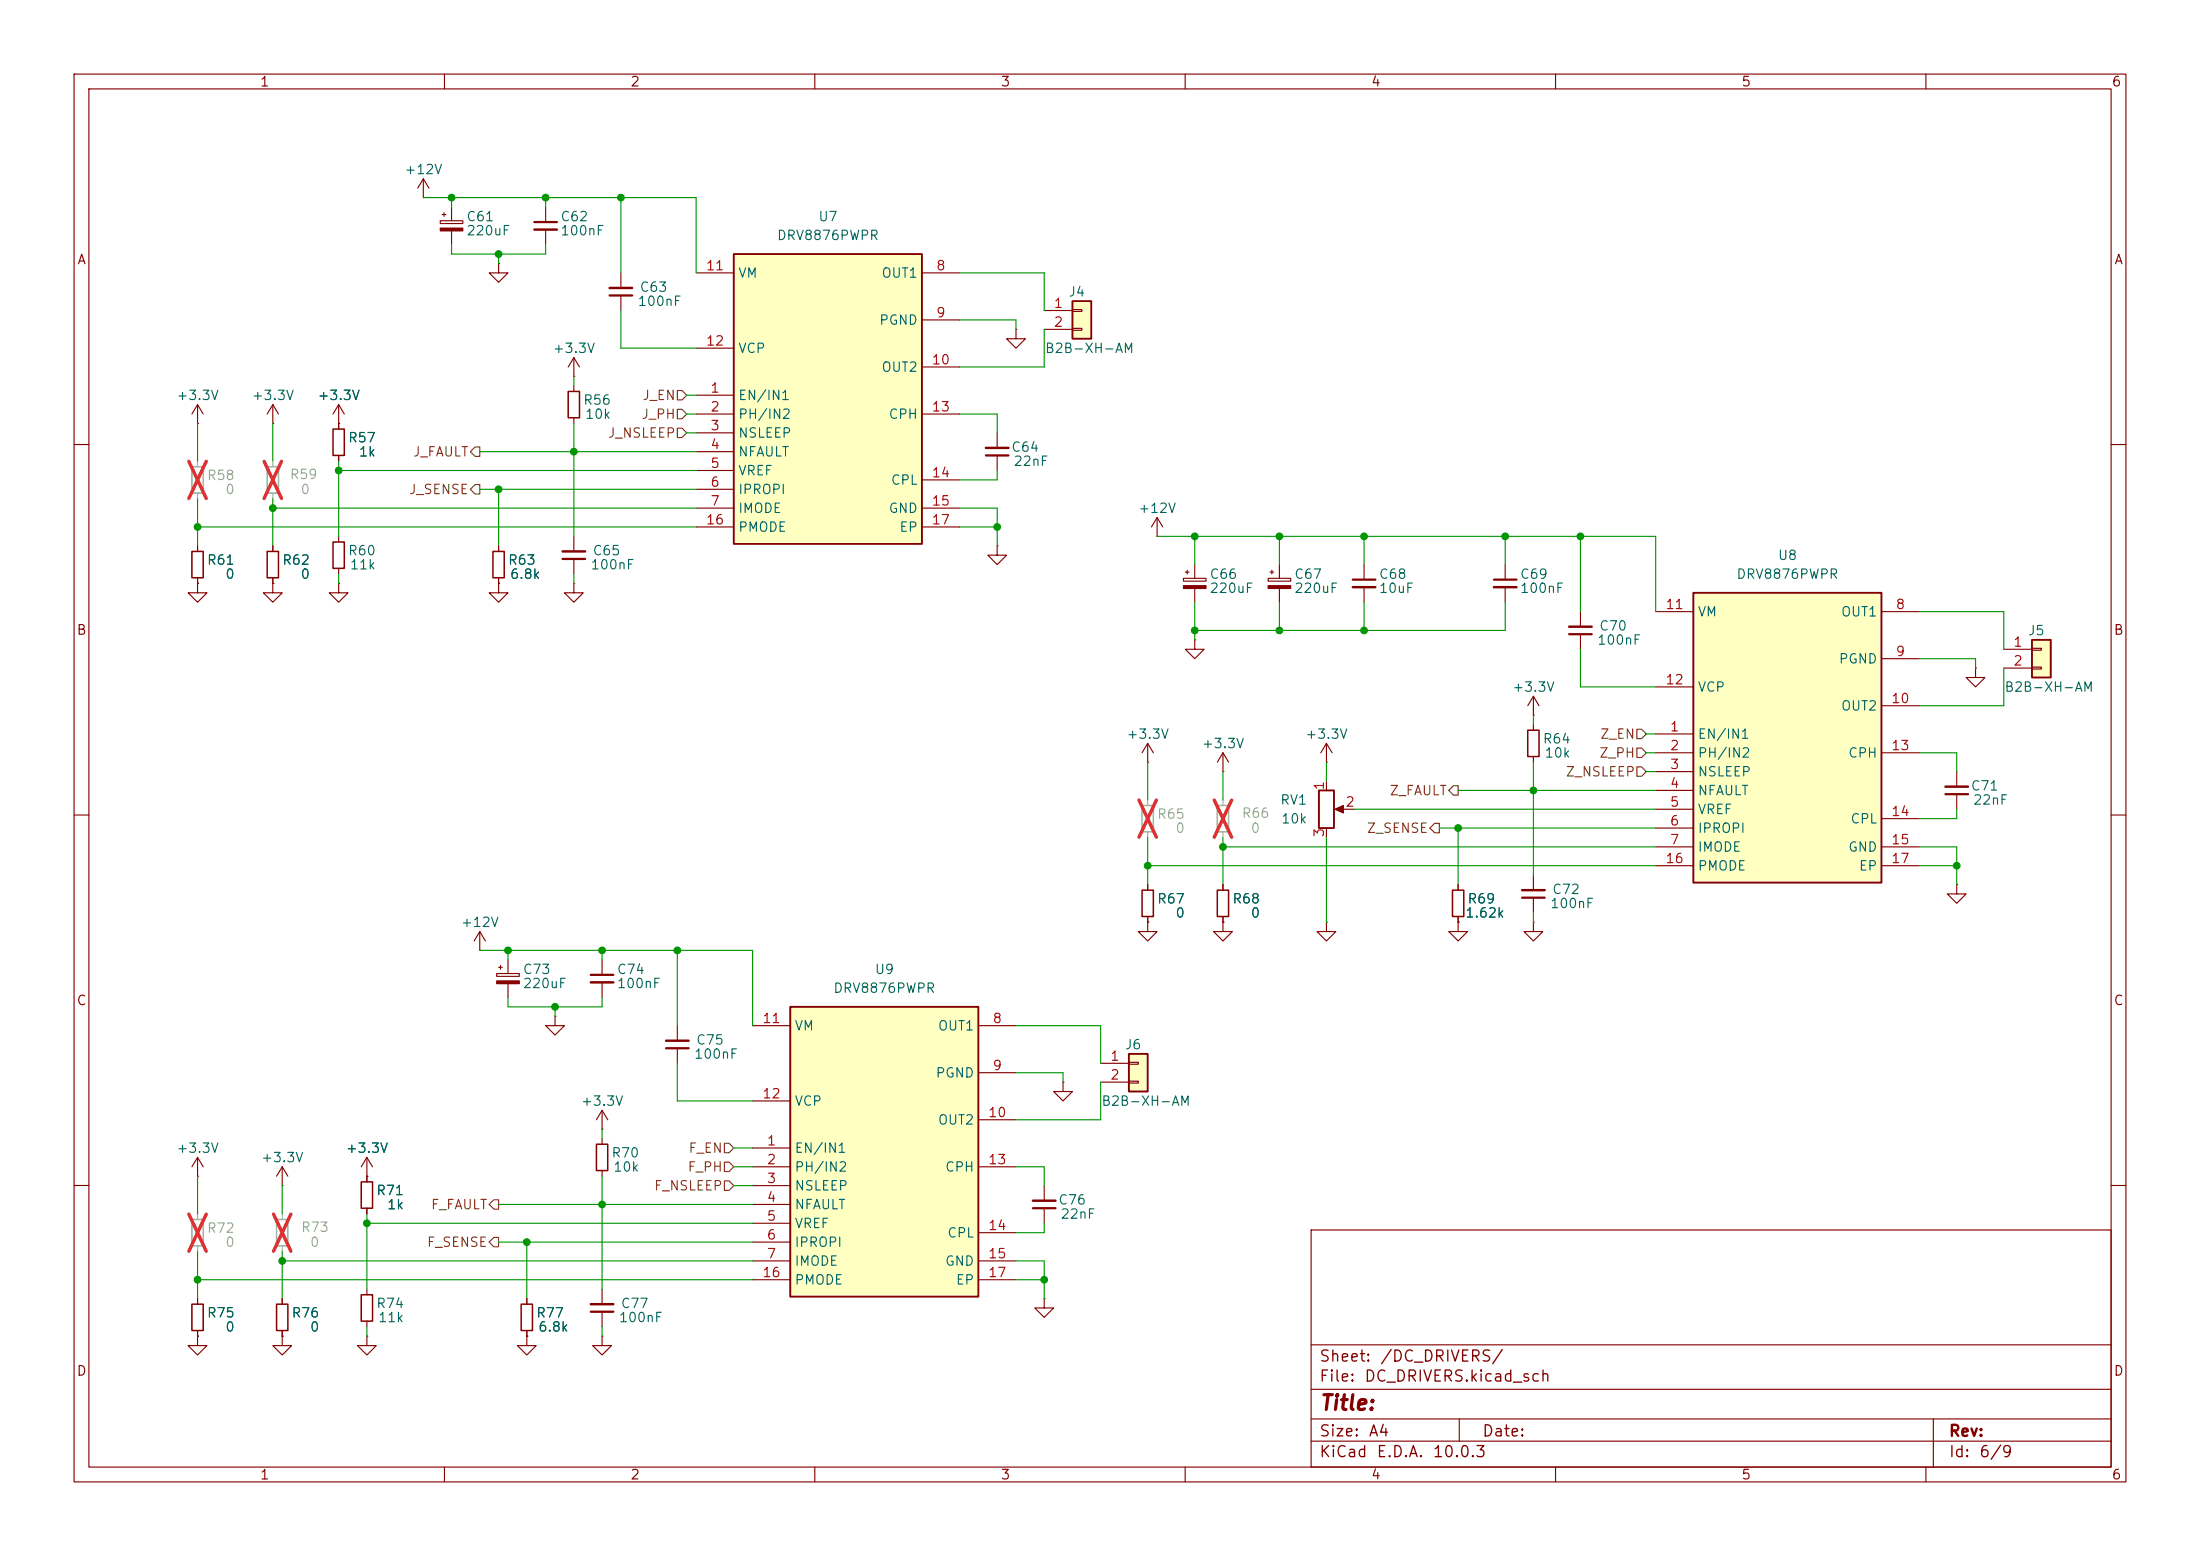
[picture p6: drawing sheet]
<svg xmlns="http://www.w3.org/2000/svg" width="297mm" height="210mm" viewBox="0 0 297 210" stroke-linecap="round" stroke-linejoin="round" font-family="sans-serif">
<g fill="none" stroke="#840000" stroke-width=".15">
<path d="M10 10h277v190h-277zM12 12h273v186h-273zM60 10v2M110 10v2M160 10v2M210 10v2M260 10v2M59.4 29.8h3.1v.4h-3.1zM59.7 29h.5M59.9 28.7v.5M61 27.9v1.9M61 31.2v1.8"/>
<path d="M67.3 35.6v1.2h1.3l-1.3 1.3-1.3-1.3h1.3M67.3 35.6h.1M73.7 27.9v2.1M73.7 31v2M45.7 57.2h.1M45.7 54.6l-.7 1.3M45.7 54.6l.8 1.3M45.7 54.6v2.6M77.5 50.8h.1M77.5 48.3v2.5M77.5 52.1v.7M77.5 56.4v.8"/>
<path d="M77.5 48.3l-.8 1.2M77.5 48.3l.7 1.2M10 60h2M45.7 72.4v.8M45.7 76.7v.8M77.5 78.7v1.3h1.2l-1.2 1.3-1.3-1.3h1.3M77.5 78.7h.1M77.5 72.4v2M77.5 75.4v2.1M285 60h2M10 110h2M154.9 119.4v.7"/>
<path d="M179.1 102.9h.1M179.1 100.3l-.8 1.3M179.1 100.3l.7 1.3M179.1 100.3v2.6M285 110h2M154.9 124.5v1.2h1.3l-1.3 1.3-1.2-1.3h1.2M154.9 124.5h.1M154.9 123.7v.8M26.7 158.8h.1M26.7 156.2l-.8 1.3M26.7 156.2l.7 1.3M26.7 156.2v2.6"/>
<path d="M143.5 146.1v1.2h1.3l-1.3 1.3-1.3-1.3h1.3M143.5 146.1h.1M10 160h2M26.7 175.3v.7M26.7 179.6v.7M38.1 175.3v.7M38.1 179.6v.7M141 160v2.1M141 163.1v2M177 166h108v32h-108zM285 160h2M26.7 180.3v1.3h1.2l-1.2 1.3-1.3-1.3h1.3"/>
<path d="M26.7 180.3h.1M38.1 180.3v1.3h1.3l-1.3 1.3-1.3-1.3h1.3M38.1 180.3h.1M60 198v2M110 198v2M160 198v2M177 194.5h108M177 191.5h108M177 187.5h108M177 181.5h108M197 191.5v3M210 198v2"/>
<path d="M260 198v2M261 191.5v6.5"/>
</g>
<path d="M36.1 63h1.5v3.5h-1.5zM25.9 164.6h1.5v3.5h-1.5z" fill="none" stroke="#a1a1a1" stroke-width=".2"/>
<path d="M36.8 62.2v.8M36.8 66.5v.8M26.7 163.8v.8M26.7 168.1v.8" fill="none" stroke="#a1a1a1" stroke-width=".15"/>
<path d="M35.7 62.3l2.3 5M38 62.3l-2.3 5M25.5 163.9l2.3 5M27.8 163.9l-2.3 5" fill="none" stroke="#e12e31" stroke-width=".46"/>
<path d="M72.1 30h3.1M75.9 75.4h3.1M139.4 163.1h3.1" fill="none" stroke="#840000" stroke-width=".3"/>
<path d="M72.1 31h3.1M75.9 74.4h3.1M139.4 162.1h3.1" fill="none" stroke="#840000" stroke-width=".33"/>
<path d="M59.4 30.8h3.1v.4h-3.1z" fill="#840000" stroke="#840000" stroke-width=".15"/>
<path d="M76.7 52.8h1.5v3.6h-1.5zM45 73.2h1.5v3.5h-1.5zM154.2 120.1h1.5v3.6h-1.5zM25.9 176h1.5v3.6h-1.5zM37.3 176h1.6v3.6h-1.6z" fill="none" stroke="#840000" stroke-width=".2"/>
<path d="M152.4 142.2h2.5v5.1h-2.5z" fill="#ffffc2"/>
<path d="M152.4 142.2h2.5v5.1h-2.5z" fill="none" stroke="#840000" stroke-width=".25"/>
<g fill="none" stroke="#840000" stroke-width=".15">
<path d="M57.1 26.7h.1M57.1 24.1l-.7 1.3M57.1 24.1l.8 1.3M57.1 24.1v2.6M83.8 36.8v2.1M83.8 39.9v2M137.2 44.5v1.2h1.2l-1.2 1.3-1.3-1.3h1.3M137.2 44.5h.1M45.7 78.7v1.3h1.3l-1.3 1.3-1.3-1.3h1.3M45.7 78.7h.1M67.3 78.7v1.3h1.3l-1.3 1.3-1.3-1.3h1.3M67.3 78.7h.1"/>
<path d="M67.3 73.7v.7M67.3 78v.7M165.1 119.4v.7M165.1 123.7v.8M179.1 124.5v1.2h1.2l-1.2 1.3-1.3-1.3h1.3M179.1 124.5h.1M38.1 157.5l-.8 1.3M38.1 157.5l.8 1.3M38.1 157.5v2.5M49.5 158.8h.1M49.5 156.2v3.3M49.5 156.2l-.7 1.3"/>
<path d="M49.5 156.2l.8 1.3M148.6 143.5h3.8M148.6 146.1h3.8M152.4 143.4h1.3v.2h-1.3zM152.4 145.9h1.3v.3h-1.3zM38.1 160h.1M49.5 163.1v.7M71.1 180.3v1.3h1.3l-1.3 1.3-1.3-1.3h1.3M71.1 180.3h.1"/>
</g>
<path d="M66.5 74.4h1.6v3.6h-1.6zM164.3 120.1h1.6v3.6h-1.6zM48.8 159.5h1.5v3.6h-1.5z" fill="none" stroke="#840000" stroke-width=".2"/>
<path d="M82.3 39.9h3" fill="none" stroke="#840000" stroke-width=".3"/>
<path d="M82.3 38.9h3" fill="none" stroke="#840000" stroke-width=".33"/>
<path d="M37.3 164.6h1.6v3.5h-1.6z" fill="none" stroke="#a1a1a1" stroke-width=".2"/>
<path d="M38.1 163.8v.8M38.1 168.1v.8" fill="none" stroke="#a1a1a1" stroke-width=".15"/>
<path d="M36.9 163.9l2.4 5M39.3 163.9l-2.4 5" fill="none" stroke="#e12e31" stroke-width=".46"/>
<path d="M144.8 40.6h2.5v5.1h-2.5z" fill="#ffffc2"/>
<path d="M144.8 40.6h2.5v5.1h-2.5z" fill="none" stroke="#840000" stroke-width=".25"/>
<path d="M141 41.9h3.8M141 44.5h3.8M144.8 41.8h1.2v.2h-1.2zM144.8 44.3h1.2v.3h-1.2zM26.7 73.7v.7M26.7 78v.7M71.1 175.3v.7M71.1 179.6v.7M81.3 174v2M81.3 177v2.1M81.3 180.3v1.3h1.2l-1.2 1.3-1.3-1.3h1.3M81.3 180.3h.1" fill="none" stroke="#840000" stroke-width=".15"/>
<path d="M79.8 177h3" fill="none" stroke="#840000" stroke-width=".3"/>
<path d="M79.8 176h3" fill="none" stroke="#840000" stroke-width=".33"/>
<path d="M25.9 74.4h1.5v3.6h-1.5zM70.4 176h1.5v3.6h-1.5z" fill="none" stroke="#840000" stroke-width=".2"/>
<path d="M99.1 34.3h25.4v39.1h-25.4z" fill="#ffffc2"/>
<path d="M99.1 34.3h25.4v39.1h-25.4z" fill="none" stroke="#840000" stroke-width=".25"/>
<g fill="none" stroke="#840000" stroke-width=".15">
<path d="M94 36.8h5.1M124.5 36.8h5M94 53.3h5.1M94 55.9h5.1M94 58.4h5.1M94 47h5.1M124.5 55.9h5M124.5 43.2h5M124.5 49.5h5M26.7 78.7v1.3h1.2l-1.2 1.3-1.3-1.3h1.3M26.7 78.7h.1M36.8 78.7v1.3h1.3l-1.3 1.3-1.2-1.3h1.2"/>
<path d="M36.8 78.7h.1M36.8 73.7v.7M36.8 78v.7M94 61h5.1M94 63.5h5.1M94 66h5.1M94 68.6h5.1M94 71.1h5.1M124.5 68.6h5M124.5 64.8h5M124.5 71.1h5M154.9 102.9h.1"/>
<path d="M154.9 100.3l-.7 1.3M154.9 100.3l.8 1.3M154.9 100.3v2.6M165.1 104.1h.1M165.1 101.6l-.8 1.3M165.1 101.6l.8 1.3M165.1 101.6v2.5M165.1 124.5v1.2h1.3l-1.3 1.3-1.3-1.3h1.3M165.1 124.5h.1M49.5 174v.8M49.5 178.3v.8M49.5 180.3v1.3h1.3l-1.3 1.3-1.2-1.3h1.2"/>
<path d="M49.5 180.3h.1"/>
</g>
<path d="M36.1 74.4h1.5v3.6h-1.5zM48.8 174.8h1.5v3.5h-1.5z" fill="none" stroke="#840000" stroke-width=".2"/>
<path d="M106.7 135.9h25.4v39.1h-25.4z" fill="#ffffc2"/>
<path d="M178.1 106.7h2v5.1h-2zM106.7 135.9h25.4v39.1h-25.4z" fill="none" stroke="#840000" stroke-width=".25"/>
<g fill="none" stroke="#840000" stroke-width=".15">
<path d="M26.7 57.2h.1M26.7 54.6l-.8 1.3M26.7 54.6l.7 1.3M26.7 54.6v2.6M36.8 57.2h.1M36.8 54.6l-.7 1.3M36.8 54.6l.8 1.3M36.8 54.6v2.6M45.7 57.2v.7M134.6 58.4v2.1M45.7 61.5v.7M134.6 73.7v1.2h1.3l-1.3 1.3-1.3-1.3h1.3"/>
<path d="M134.6 73.7h.1M134.6 61.5v2M156.2 72.4h.1M156.2 69.9l-.8 1.2M156.2 69.9l.8 1.2M156.2 69.9v2.5M159.8 78.1h3v.3h-3zM160 77.2h.5M160.3 77v.5M161.3 76.2v1.9M161.3 79.4v1.9M171.2 78.1h3v.3h-3z"/>
<path d="M171.4 77.2h.6M171.7 77v.5M172.7 76.2v1.9M172.7 79.4v1.9M184.1 76.2v2M184.1 79.2v2.1M203.2 76.2v2M203.2 79.2v2.1M161.3 86.4v1.2h1.3l-1.3 1.3-1.3-1.3h1.3M161.3 86.4h.1M207 96.5h.1M207 94v2.5"/>
<path d="M207 97.8v.8M207 94l-.8 1.3M207 94l.8 1.3M213.4 82.6v2M213.4 85.6v2M266.7 90.2v1.2h1.3l-1.3 1.3-1.3-1.3h1.3M266.7 90.2h.1M179.1 105.4v1.3M179.1 111.8v1.2M180.6 109.2h2.3M196.8 119.4v.7M207 102.1v.8"/>
<path d="M207 118.1v2M264.2 119.4v1.3h1.2l-1.2 1.2-1.3-1.2h1.3M264.2 119.4h.1M264.2 104.1v2.1M264.2 107.2v2M64.8 128.3h.1M64.8 125.7l-.8 1.3M64.8 125.7l.7 1.3M64.8 125.7v2.6M67.1 131.4h3v.4h-3zM67.3 130.6h.5M67.6 130.3v.5"/>
<path d="M68.6 129.5v1.9M68.6 132.8v1.8M74.9 137.2v1.2h1.3l-1.3 1.3-1.2-1.3h1.2M74.9 137.2h.1M81.3 129.5v2.1M81.3 132.6v2M91.4 138.4v2.1M101.6 138.4h5.1M132.1 138.4h5.1M196.8 124.5v1.2h1.3l-1.3 1.3-1.2-1.3h1.2M196.8 124.5h.1M196.8 123.7v.8"/>
<path d="M207 124.5v1.2h1.3l-1.3 1.3-1.3-1.3h1.3M207 124.5h.1M207 121.2v2M81.3 152.4h.1M81.3 149.9v2.5M81.3 153.7v.7M81.3 158v.8M81.3 149.9l-.8 1.2M81.3 149.9l.7 1.2M91.4 141.5v2M101.6 154.9h5.1M101.6 157.5h5.1"/>
<path d="M101.6 148.6h5.1M132.1 157.5h5.1M132.1 144.8h5.1M132.1 151.1h5.1M101.6 160h5.1M101.6 162.6h5.1M101.6 165.1h5.1M101.6 167.6h5.1M101.6 170.2h5.1M101.6 172.7h5.1M132.1 170.2h5.1M132.1 166.4h5.1"/>
<path d="M132.1 172.7h5.1M141 175.3v1.2h1.2l-1.2 1.3-1.3-1.3h1.3M141 175.3h.1"/>
</g>
<path d="M25.9 63h1.5v3.5h-1.5zM154.2 108.7h1.5v3.6h-1.5z" fill="none" stroke="#a1a1a1" stroke-width=".2"/>
<path d="M26.7 62.2v.8M26.7 66.5v.8M154.9 108v.7M154.9 112.3v.7" fill="none" stroke="#a1a1a1" stroke-width=".15"/>
<path d="M25.5 62.3l2.3 5M27.8 62.3l-2.3 5M153.8 108l2.3 5M156.1 108l-2.3 5" fill="none" stroke="#e12e31" stroke-width=".46"/>
<path d="M133.1 61.5h3M182.6 78.2h3.1M201.7 78.2h3M211.8 85.6h3.1M262.6 107.2h3.1M79.8 131.6h3M205.5 121.2h3M89.9 141.5h3.1" fill="none" stroke="#840000" stroke-width=".3"/>
<path d="M133.1 60.5h3M182.6 79.2h3.1M201.7 79.2h3M211.8 84.6h3.1M262.6 106.2h3.1M79.8 132.6h3M205.5 120.1h3M89.9 140.5h3.1" fill="none" stroke="#840000" stroke-width=".33"/>
<path d="M45 57.9h1.5v3.6h-1.5zM206.2 98.6h1.6v3.5h-1.6zM196.1 120.1h1.5v3.6h-1.5zM80.5 154.4h1.5v3.6h-1.5z" fill="none" stroke="#840000" stroke-width=".2"/>
<g fill="#840000" stroke="#840000" stroke-width=".15">
<path d="M67.1 132.4h3v.4h-3z"/>
<path d="M180.2 109.2l1.2-.5v1z"/>
<path d="M159.8 79h3v.4h-3z"/>
<path d="M171.2 79h3v.4h-3z"/>
</g>
<path d="M274.3 86.4h2.6v5h-2.6z" fill="#ffffc2"/>
<path d="M274.3 86.4h2.6v5h-2.6z" fill="none" stroke="#840000" stroke-width=".25"/>
<path d="M270.5 87.6h3.8M270.5 90.2h3.8M274.3 87.5h1.3v.3h-1.3zM274.3 90h1.3v.3h-1.3z" fill="none" stroke="#840000" stroke-width=".15"/>
<path d="M228.6 80h25.4v39.1h-25.4z" fill="#ffffc2"/>
<path d="M228.6 80h25.4v39.1h-25.4z" fill="none" stroke="#840000" stroke-width=".25"/>
<g fill="none" stroke="#840000" stroke-width=".15">
<path d="M45.7 57.2h.1M45.7 57.2v.7M26.7 78.7h.1M26.7 73.7v.7M26.7 78v.7M36.8 78.7h.1M36.8 73.7v.7M36.8 78v.7M45.7 61.5v.7M67.3 78.7h.1M67.3 73.7v.7M67.3 78v.7"/>
<path d="M223.5 99.1h5.1M223.5 82.6h5.1M223.5 92.7h5.1M254 82.6h5.1M254 88.9h5.1M254 95.3h5.1M154.9 119.4v.7M165.1 119.4v.7M196.8 119.4v.7M223.5 101.6h5.1M223.5 104.1h5.1M223.5 106.7h5.1"/>
<path d="M223.5 109.2h5.1M223.5 111.8h5.1M223.5 114.3h5.1M223.5 116.8h5.1M254 101.6h5.1M254 114.3h5.1M254 110.5h5.1M254 116.8h5.1M154.9 124.5h.1M154.9 123.7v.8M165.1 124.5h.1M165.1 123.7v.8"/>
<path d="M196.8 124.5h.1M196.8 123.7v.8M49.5 158.8h.1M49.5 158.8v.7M26.7 175.3v.7M26.7 179.6v.7M38.1 175.3v.7M38.1 179.6v.7M49.5 163.1v.7M71.1 175.3v.7M71.1 179.6v.7M26.7 180.3h.1"/>
<path d="M38.1 180.3h.1M71.1 180.3h.1"/>
</g>
<path d="M164.3 108.7h1.6v3.6h-1.6z" fill="none" stroke="#a1a1a1" stroke-width=".2"/>
<path d="M165.1 108v.7M165.1 112.3v.7" fill="none" stroke="#a1a1a1" stroke-width=".15"/>
<path d="M163.9 108l2.4 5M166.3 108l-2.4 5" fill="none" stroke="#e12e31" stroke-width=".46"/>
<g fill="none" stroke="#725600" stroke-width=".15">
<path d="M91.4 57.8h.7l.6 .6-.6 .7h-.7zM91.4 52.7h.7l.6 .6-.6 .7h-.7zM91.4 55.2h.7l.6 .7-.6 .6h-.7zM64.1 65.4h.7v1.3h-.7l-.6-.7zM64.1 60.3h.7v1.3h-.7l-.6-.6zM221 98.4h.6l.6 .7-.6 .6h-.6zM193.7 111.1h.6v1.3h-.6l-.7-.6zM196.2 106h.6v1.3h-.6l-.6-.6zM221 101h.6l.6 .6-.6 .6h-.6zM221 103.5h.6l.6 .6-.6 .7h-.6zM97.8 156.8h.6l.7 .7-.7 .6h-.6zM97.8 154.3h.6l.7 .6-.7 .7h-.6z"/>
<path d="M97.8 159.4h.6l.7 .6-.7 .7h-.6zM66.7 167h.6v1.3h-.6l-.7-.7zM66.7 161.9h.6v1.3h-.6l-.7-.6z"/>
</g>
<g fill="none" stroke="#009600" stroke-width=".15">
<path d="M57.1 26.7h36.9v10.1M61 33v1.3h12.7v-1.3M61 26.7v1.2M67.3 34.3v1.3M73.7 26.7v1.2M83.8 26.7v10.1M129.5 36.8h11.5v5.1M26.7 57.2v5M36.8 57.2v5M77.5 50.8v1.3M77.5 57.2v15.2M83.8 41.9v5.1h10.2"/>
<path d="M92.7 58.4h1.3M92.7 53.3h1.3M92.7 55.9h1.3M129.5 55.9h5.1v2.5M129.5 43.2h7.7v1.3M141 44.5v5h-11.5M26.7 67.3v6.4M26.7 71.1h67.3M36.8 67.3v6.4M36.8 68.6h57.2M45.7 62.2v10.2M45.7 77.5v1.2"/>
<path d="M45.7 63.5h48.3M64.8 61h29.2M64.8 66h29.2M67.3 66v7.7M77.5 77.5v1.2M129.5 68.6h5.1v5.1M129.5 71.1h5.1M134.6 63.5v1.3h-5.1M156.2 72.4h67.3v10.2M161.3 72.4v3.8M172.7 72.4v3.8M184.1 72.4v3.8"/>
<path d="M203.2 72.4v3.8M213.4 72.4v10.2M161.3 81.3v5.1M172.7 81.3v3.8M184.1 81.3v3.8M203.2 81.3v3.8h-41.9M207 96.5v1.3M213.4 87.6v5.1h10.1M222.2 99.1h1.3M259.1 82.6h11.4v5M259.1 88.9h7.6v1.3M270.5 90.2v5.1h-11.4"/>
<path d="M154.9 116.8h68.6M154.9 102.9v5.1M154.9 113v6.4M165.1 114.3h58.4M165.1 104.1v3.9M165.1 113v6.4M179.1 102.9v2.5M179.1 113v11.5M182.9 109.2h40.6M194.3 111.8h29.2M196.8 106.7h26.7M196.8 111.8v7.6"/>
<path d="M207 102.9v15.2M222.2 101.6h1.3M222.2 104.1h1.3M259.1 101.6h5.1v2.5M259.1 114.3h5.1v5.1M259.1 116.8h5.1M264.2 109.2v1.3h-5.1M64.8 128.3h36.8v10.1M68.6 134.6v1.3h12.7v-1.3M68.6 128.3v1.2M74.9 135.9v1.3M81.3 128.3v1.2"/>
<path d="M91.4 128.3v10.1M137.2 138.4h11.4v5.1M207 123.2v1.3M26.7 158.8v5M81.3 152.4v1.3M81.3 158.8v15.2M91.4 143.5v5.1h10.2M99.1 157.5h2.5M99.1 154.9h2.5M137.2 157.5h3.8v2.5M137.2 144.8h6.3v1.3M148.6 146.1v5h-11.4"/>
<path d="M26.7 168.9v6.4M26.7 172.7h74.9M38.1 160v3.8M38.1 168.9v6.4M38.1 170.2h63.5M49.5 163.8v10.2M49.5 179.1v1.2M49.5 165.1h52.1M67.3 167.6h34.3M67.3 162.6h34.3M71.1 167.6v7.7M81.3 179.1v1.2"/>
<path d="M99.1 160h2.5M137.2 170.2h3.8v5.1M137.2 172.7h3.8M141 165.1v1.3h-3.8"/>
</g>
<g fill="#009600" stroke="#009600" stroke-width=".14">
<circle cx="67.3" cy="34.3" r=".46"/>
<circle cx="77.5" cy="61" r=".46"/>
<circle cx="61" cy="26.7" r=".46"/>
<circle cx="134.6" cy="71.1" r=".46"/>
<circle cx="83.8" cy="26.7" r=".46"/>
<circle cx="73.7" cy="26.7" r=".46"/>
<circle cx="26.7" cy="172.7" r=".46"/>
<circle cx="38.1" cy="170.2" r=".46"/>
<circle cx="49.5" cy="165.1" r=".46"/>
<circle cx="26.7" cy="71.1" r=".46"/>
<circle cx="45.7" cy="63.5" r=".46"/>
<circle cx="36.8" cy="68.6" r=".46"/>
<circle cx="71.1" cy="167.6" r=".46"/>
<circle cx="81.3" cy="162.6" r=".46"/>
<circle cx="141" cy="172.7" r=".46"/>
<circle cx="67.3" cy="66" r=".46"/>
<circle cx="91.4" cy="128.3" r=".46"/>
<circle cx="68.6" cy="128.3" r=".46"/>
<circle cx="81.3" cy="128.3" r=".46"/>
<circle cx="74.9" cy="135.9" r=".46"/>
<circle cx="196.8" cy="111.8" r=".46"/>
<circle cx="207" cy="106.7" r=".46"/>
<circle cx="172.7" cy="85.1" r=".46"/>
<circle cx="184.1" cy="85.1" r=".46"/>
<circle cx="184.1" cy="72.4" r=".46"/>
<circle cx="203.2" cy="72.4" r=".46"/>
<circle cx="213.4" cy="72.4" r=".46"/>
<circle cx="172.7" cy="72.4" r=".46"/>
<circle cx="161.3" cy="85.1" r=".46"/>
<circle cx="161.3" cy="72.4" r=".46"/>
<circle cx="264.2" cy="116.8" r=".46"/>
<circle cx="154.9" cy="116.8" r=".46"/>
<circle cx="165.1" cy="114.3" r=".46"/>
</g>
<text font-size="2" fill="#840000" x="178" y="190.8">Title:</text>
<g font-size="1.5" fill="#840000">
<text x="178" y="184.2">Sheet:</text>
<text x="186.2" y="184.2">/DC_DRIVERS/</text>
<text x="178" y="186.9">File:</text>
<text x="184.1" y="186.9">DC_DRIVERS.kicad_sch</text>
<text x="178" y="197.1">KiCad</text>
<text x="178" y="194.3">Size:</text>
<text x="184.7" y="194.3">A4</text>
<text x="185.7" y="197.1">E.D.A.</text>
<text x="193.3" y="197.1">10.0.3</text>
<text x="200" y="194.3">Date:</text>
<text x="263" y="194.3">Rev:</text>
<text x="263" y="197.1">Id:</text>
<text x="267.1" y="197.1">6/9</text>
</g>
<g font-size="1.3" fill="#840000">
<text x="35" y="12">1</text>
<text x="85" y="12">2</text>
<text x="135" y="12">3</text>
<text x="185" y="12">4</text>
<text x="235" y="12">5</text>
<text x="285" y="12">6</text>
<text x="10.3" y="36">A</text>
<text x="285.3" y="36">A</text>
<text x="10.3" y="86">B</text>
<text x="285.3" y="86">B</text>
<text x="10.3" y="136">C</text>
<text x="285.3" y="136">C</text>
<text x="10.3" y="186">D</text>
<text x="285.3" y="186">D</text>
<text x="35" y="200">1</text>
<text x="85" y="200">2</text>
<text x="135" y="200">3</text>
<text x="185" y="200">4</text>
<text x="235" y="200">5</text>
<text x="285" y="200">6</text>
</g>
<g font-size="1.3" fill="#006464">
<text x="54.5" y="23.8">+12V</text>
<text x="62.9" y="32.1">220uF</text>
<text x="62.9" y="30.2">C61</text>
<text x="75.6" y="32.1">100nF</text>
<text x="75.6" y="30.2">C62</text>
<text x="104.8" y="32.7">DRV8876PWPR</text>
<text x="110.4" y="30.2">U7</text>
<text x="86" y="41.6">100nF</text>
<text x="86.3" y="39.7">C63</text>
<text x="99.6" y="37.8">VM</text>
<text x="118.9" y="37.8">OUT1</text>
<text x="144.2" y="40.3">J4</text>
<text x="74.5" y="48">+3.3V</text>
<text x="99.6" y="48">VCP</text>
<text x="118.6" y="44.2">PGND</text>
<text x="141" y="48">B2B-XH-AM</text>
<text x="118.9" y="50.5">OUT2</text>
<text x="23.7" y="54.3">+3.3V</text>
<text x="33.9" y="54.3">+3.3V</text>
<text x="42.8" y="54.3">+3.3V</text>
<text x="78.6" y="54.9">R56</text>
<text x="78.9" y="56.9">10k</text>
<text x="99.6" y="54.3">EN/IN1</text>
<text x="99.6" y="56.9">PH/IN2</text>
<text x="99.6" y="59.4">NSLEEP</text>
<text x="119.9" y="56.9">CPH</text>
<text x="46.9" y="60">R57</text>
<text x="48.3" y="61.9">1k</text>
<text x="99.6" y="61.9">NFAULT</text>
<text x="99.6" y="64.5">VREF</text>
<text x="120.2" y="65.7">CPL</text>
<text x="136.4" y="61.3">C64</text>
<text x="136.7" y="63.2">22nF</text>
<text x="99.6" y="67">IPROPI</text>
<text x="99.6" y="69.6">IMODE</text>
<text x="119.9" y="69.6">GND</text>
<text x="153.6" y="69.6">+12V</text>
<text x="27.8" y="76.5">R61</text>
<text x="38" y="76.5">R62</text>
<text x="46.9" y="75.3">R60</text>
<text x="47.1" y="77.2">11k</text>
<text x="68.5" y="76.5">R63</text>
<text x="79.6" y="77.2">100nF</text>
<text x="79.9" y="75.3">C65</text>
<text x="99.6" y="72.1">PMODE</text>
<text x="121.3" y="72.1">EP</text>
<text x="239.9" y="75.9">U8</text>
<text x="30.3" y="78.4">0</text>
<text x="40.5" y="78.4">0</text>
<text x="68.8" y="78.4">6.8k</text>
<text x="163.2" y="80.3">220uF</text>
<text x="163.2" y="78.4">C66</text>
<text x="174.6" y="80.3">220uF</text>
<text x="174.6" y="78.4">C67</text>
<text x="186.1" y="78.4">C68</text>
<text x="186.1" y="80.3">10uF</text>
<text x="205.1" y="80.3">100nF</text>
<text x="205.1" y="78.4">C69</text>
<text x="229.1" y="83.5">VM</text>
<text x="234.3" y="78.4">DRV8876PWPR</text>
<text x="248.5" y="83.5">OUT1</text>
<text x="215.5" y="87.3">100nF</text>
<text x="215.8" y="85.4">C70</text>
<text x="248.1" y="89.9">PGND</text>
<text x="273.7" y="86.1">J5</text>
<text x="204.1" y="93.7">+3.3V</text>
<text x="229.1" y="93.7">VCP</text>
<text x="270.5" y="93.7">B2B-XH-AM</text>
<text x="152" y="100">+3.3V</text>
<text x="162.2" y="101.3">+3.3V</text>
<text x="176.1" y="100">+3.3V</text>
<text x="208.2" y="100.7">R64</text>
<text x="229.1" y="100">EN/IN1</text>
<text x="248.5" y="96.2">OUT2</text>
<text x="208.4" y="102.6">10k</text>
<text x="229.1" y="102.6">PH/IN2</text>
<text x="229.1" y="105.1">NSLEEP</text>
<text x="229.1" y="107.7">NFAULT</text>
<text x="249.4" y="102.6">CPH</text>
<text x="266" y="107">C71</text>
<text x="172.7" y="108.9">RV1</text>
<text x="172.9" y="111.5">10k</text>
<text x="229.1" y="110.2">VREF</text>
<text x="229.1" y="112.7">IPROPI</text>
<text x="249.7" y="111.5">CPL</text>
<text x="266.3" y="108.9">22nF</text>
<text x="229.1" y="115.3">IMODE</text>
<text x="229.1" y="117.8">PMODE</text>
<text x="249.4" y="115.3">GND</text>
<text x="250.9" y="117.8">EP</text>
<text x="62.1" y="125.4">+12V</text>
<text x="156.1" y="122.3">R67</text>
<text x="158.6" y="124.2">0</text>
<text x="166.3" y="122.3">R68</text>
<text x="168.8" y="124.2">0</text>
<text x="197.7" y="124.2">1.62k</text>
<text x="198" y="122.3">R69</text>
<text x="209.2" y="122.9">100nF</text>
<text x="209.5" y="121">C72</text>
<text x="70.5" y="131.8">C73</text>
<text x="83.2" y="131.8">C74</text>
<text x="118" y="131.8">U9</text>
<text x="70.5" y="133.7">220uF</text>
<text x="83.2" y="133.7">100nF</text>
<text x="112.4" y="134.3">DRV8876PWPR</text>
<text x="93.6" y="143.2">100nF</text>
<text x="93.9" y="141.3">C75</text>
<text x="107.2" y="139.4">VM</text>
<text x="126.5" y="139.4">OUT1</text>
<text x="151.8" y="141.9">J6</text>
<text x="78.3" y="149.6">+3.3V</text>
<text x="107.2" y="149.6">VCP</text>
<text x="126.2" y="145.8">PGND</text>
<text x="148.6" y="149.6">B2B-XH-AM</text>
<text x="23.7" y="155.9">+3.3V</text>
<text x="46.6" y="155.9">+3.3V</text>
<text x="107.2" y="155.9">EN/IN1</text>
<text x="126.5" y="152.1">OUT2</text>
<text x="35.2" y="157.2">+3.3V</text>
<text x="50.7" y="161.6">R71</text>
<text x="82.5" y="156.5">R70</text>
<text x="82.7" y="158.5">10k</text>
<text x="107.2" y="158.5">PH/IN2</text>
<text x="107.2" y="161">NSLEEP</text>
<text x="127.5" y="158.5">CPH</text>
<text x="52.2" y="163.5">1k</text>
<text x="107.2" y="163.5">NFAULT</text>
<text x="107.2" y="166.1">VREF</text>
<text x="127.8" y="167.3">CPL</text>
<text x="142.8" y="162.9">C76</text>
<text x="143.1" y="164.8">22nF</text>
<text x="107.2" y="168.6">IPROPI</text>
<text x="107.2" y="171.2">IMODE</text>
<text x="107.2" y="173.7">PMODE</text>
<text x="127.5" y="171.2">GND</text>
<text x="128.9" y="173.7">EP</text>
<text x="27.8" y="178.1">R75</text>
<text x="39.3" y="178.1">R76</text>
<text x="50.7" y="176.9">R74</text>
<text x="50.9" y="178.8">11k</text>
<text x="72.3" y="178.1">R77</text>
<text x="83.5" y="178.8">100nF</text>
<text x="83.7" y="176.9">C77</text>
<text x="30.3" y="180">0</text>
<text x="41.8" y="180">0</text>
<text x="72.6" y="180">6.8k</text>
</g>
<g font-size="1.3" fill="#a90000">
<text x="95.2" y="36.8">11</text>
<text x="126.3" y="36.8">8</text>
<text x="142.2" y="41.9">1</text>
<text x="95.2" y="47">12</text>
<text x="126.3" y="43.2">9</text>
<text x="142.2" y="44.4">2</text>
<text x="95.8" y="53.3">1</text>
<text x="125.7" y="49.5">10</text>
<text x="95.8" y="55.9">2</text>
<text x="95.8" y="58.4">3</text>
<text x="125.7" y="55.9">13</text>
<text x="95.8" y="60.9">4</text>
<text x="95.8" y="63.5">5</text>
<text x="125.7" y="64.7">14</text>
<text x="95.2" y="71.1">16</text>
<text x="95.8" y="66">6</text>
<text x="95.8" y="68.6">7</text>
<text x="125.7" y="68.6">15</text>
<text x="125.7" y="71.1">17</text>
<text x="224.7" y="82.5">11</text>
<text x="255.8" y="82.5">8</text>
<text x="255.8" y="88.9">9</text>
<text x="271.7" y="87.6">1</text>
<text x="224.7" y="92.7">12</text>
<text x="255.2" y="95.2">10</text>
<text x="271.7" y="90.1">2</text>
<text x="225.4" y="99">1</text>
<text x="225.4" y="101.6">2</text>
<text x="255.2" y="101.6">13</text>
<text x="179" y="106.8" transform="rotate(-90 179 106.8)">1</text>
<text x="225.4" y="104.1">3</text>
<text x="225.4" y="106.7">4</text>
<text x="179" y="113.1" transform="rotate(-90 179 113.1)">3</text>
<text x="181.5" y="109.2">2</text>
<text x="225.4" y="109.2">5</text>
<text x="225.4" y="111.7">6</text>
<text x="255.2" y="110.5">14</text>
<text x="224.7" y="116.8">16</text>
<text x="225.4" y="114.3">7</text>
<text x="255.2" y="114.3">15</text>
<text x="255.2" y="116.8">17</text>
<text x="102.8" y="138.4">11</text>
<text x="133.9" y="138.4">8</text>
<text x="149.8" y="143.5">1</text>
<text x="102.8" y="148.6">12</text>
<text x="133.9" y="144.8">9</text>
<text x="149.8" y="146">2</text>
<text x="103.4" y="154.9">1</text>
<text x="133.3" y="151.1">10</text>
<text x="103.4" y="157.5">2</text>
<text x="103.4" y="160">3</text>
<text x="133.3" y="157.5">13</text>
<text x="103.4" y="162.5">4</text>
<text x="103.4" y="165.1">5</text>
<text x="103.4" y="167.6">6</text>
<text x="133.3" y="166.3">14</text>
<text x="102.8" y="172.7">16</text>
<text x="103.4" y="170.2">7</text>
<text x="133.3" y="170.2">15</text>
<text x="133.3" y="172.7">17</text>
</g>
<g font-size="1.3" fill="#725600">
<text x="82" y="59.4">J_NSLEEP</text>
<text x="86.5" y="56.9">J_PH</text>
<text x="86.6" y="54.3">J_EN</text>
<text x="55.7" y="61.9">J_FAULT</text>
<text x="55.1" y="67">J_SENSE</text>
<text x="215.9" y="100">Z_EN</text>
<text x="187.5" y="107.7">Z_FAULT</text>
<text x="211.3" y="105.1">Z_NSLEEP</text>
<text x="215.8" y="102.6">Z_PH</text>
<text x="184.4" y="112.7">Z_SENSE</text>
<text x="92.9" y="155.9">F_EN</text>
<text x="88.2" y="161">F_NSLEEP</text>
<text x="92.7" y="158.5">F_PH</text>
<text x="58.1" y="163.5">F_FAULT</text>
<text x="57.5" y="168.6">F_SENSE</text>
</g>
<g font-size="1.3" fill="#989898">
<text x="27.8" y="65.1">R58</text>
<text x="39" y="65">R59</text>
<text x="30.3" y="67">0</text>
<text x="40.5" y="67">0</text>
<text x="156.1" y="110.8">R65</text>
<text x="158.6" y="112.7">0</text>
<text x="167.5" y="110.7">R66</text>
<text x="168.8" y="112.7">0</text>
<text x="27.8" y="166.7">R72</text>
<text x="40.5" y="166.6">R73</text>
<text x="30.3" y="168.6">0</text>
<text x="41.8" y="168.6">0</text>
</g>
</svg>
